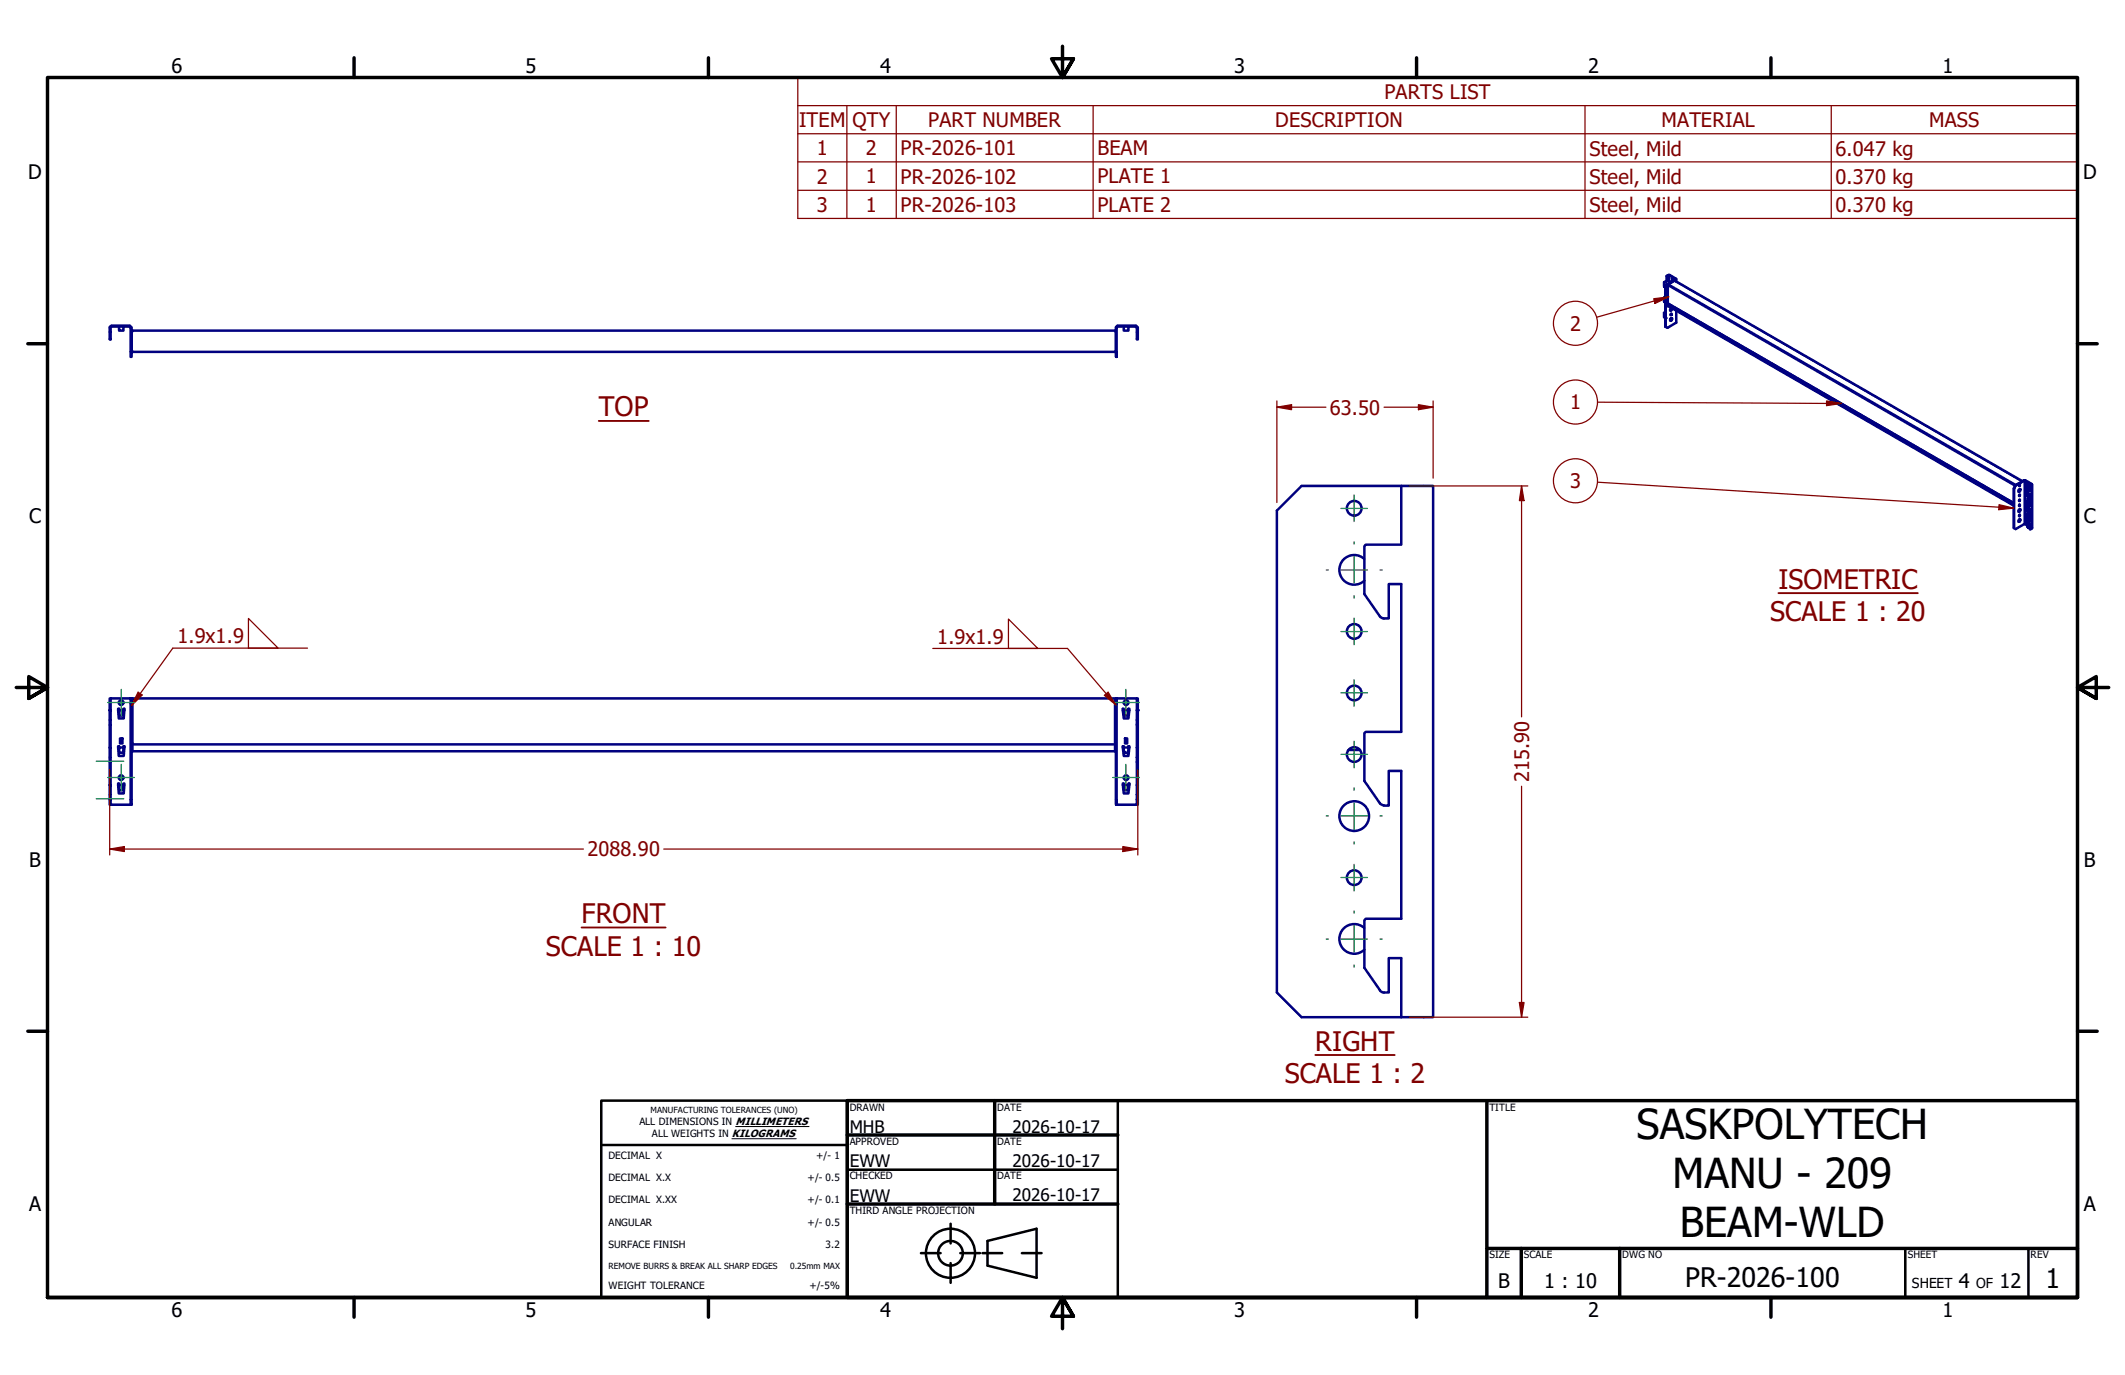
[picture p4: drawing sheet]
<svg xmlns="http://www.w3.org/2000/svg" width="432mm" height="279mm" viewBox="0 0 432 279" stroke-linecap="round" stroke-linejoin="round" font-family="sans-serif">
<!-- layer: Symbol (EDDT) -->
<path d="M118.2 188.5h17.1" fill="none" stroke="#800000" stroke-width=".38"/>
<!-- layer: Visible (EDDT) -->
<g fill="none" stroke="#000080" stroke-width=".51">
<path d="M22.3 153.9h.2v1h-.2zM22.3 146.3h.2v1h-.2zM22.3 146.3v-4.4h.2v2.4h-.2h.2v2M22.3 147.3v4.6M22.3 152v1.9M22.3 154.9v4.6M22.3 159.6v1.9M22.5 152l-.2-.1 .2 .1v1.9M22.5 159.6l-.2-.1 .2 .1v1.9M22.5 141.9h4M22.5 147.3v4.6M22.5 154.9v4.6"/>
<path d="M24.2 144.3h.9l-.1 1.1h-.7zM24.2 151.9h.9l-.1 1.1h-.7zM24.2 151.9v-.3h-.2l.1 2h1l.2-2h-.2v.3M24.2 144.3v-.3h-.2l.1 2h1l.2-2h-.2v.3M24.2 159.5v-.3h-.2l.1 2h1l.2-2h-.2v.3M24.2 159.5h.9l-.1 1.1h-.7zM24.4 150.1h.5v1h-.5zM26.5 141.9h.2v1h-.2zM26.5 142.9v19.6M26.7 141.9h200.1M26.7 142.9v19.6M26.9 152.7h199.7"/>
<path d="M26.9 151.3h199.7M226.8 142.9v19.6M226.9 142.9v-1h-.1v1h.1v19.6M227.1 141.9h3.7M228.3 144.3h1l-.2 1.1h-.6zM228.3 151.9h1l-.2 1.1h-.6zM228.3 151.9v-.3h-.1l.1 2h1l.2-2h-.2v.3M228.3 144.3v-.3h-.1l.1 2h1l.2-2h-.2v.3M228.3 159.5v-.3h-.1l.1 2h1l.2-2h-.2v.3M228.3 159.5h1l-.2 1.1h-.6zM228.6 150.1h.4v1h-.4zM231 152v2.9h.2v-1h-.2"/>
<path d="M231 151.9l.2 .1zM231 146.3h.2v1h-.2zM231 144.3h.2zM231.2 152v1.9M22.3 162.5v1h.2v-1M22.3 161.5h.2v1h-.2zM22.5 163.5h4M26.5 162.5h.2v1h-.2zM226.8 162.5h.1v1h-.1zM227.1 163.5h3.7"/>
<circle cx="24.6" cy="158" r=".48"/>
<circle cx="24.6" cy="142.8" r=".48"/>
<circle cx="228.8" cy="142.8" r=".48"/>
<circle cx="228.8" cy="158" r=".48"/>
</g>
<circle cx="231.2" cy="144.3" r=".25" fill="#000080"/>
<g fill="none" stroke="#000080" stroke-width=".51">
<path d="M338.4 58.4v8l.4 .2 1.8-1v-2.5M338.5 58.4v8M338.8 57.8l-.4 .6zM338.8 57.8l1.5-.8 70.7 40.8M339 55.9h.3l1.3 .9-1.8 1M339.1 55.9l1.5 .9-1.8 1M339.7 57.2h.1M339.7 57.2v.1M339.7 56.5h.2l.1 .1a.16 .16 0 0 1 .1 .2 .16 .16 0 0 1-.2 .1zM339.8 56.5l.1 .3 .1 .1M340.6 56.7v.5M22.3 67.5v1.4l.2 .1-.2-.1"/>
<path d="M22.3 66.5v1h.2v-1M22.5 67.5v1.4M22.6 66.2l-.3 .4M22.6 66.4l-.1 .2M22.7 66.2h3.7M22.7 66.4h3.7M24.2 66.4v.8h.9v-.8M26.3 66.2l.4 .4M26.3 66.4l.2 .2M26.5 71.5h.2v1h-.2zM26.5 66.5v5M26.7 67.2l.2 .1h-.2"/>
<path d="M26.7 67l.2 .3M26.7 71.4h.2l-.2 .2M26.7 66.5v5M26.9 71.4l-.2 .3M26.9 71.5h199.7M26.9 67.2h199.7M226.6 71.4l.2 .3M226.8 71.5h.1v1h-.1zM226.8 67.2l-.2 .1h.2M226.8 67l-.2 .3M226.8 71.4h-.2l.2 .2M226.8 66.5v5"/>
<path d="M226.9 66.5v5M227.1 66.2h3.7M227.1 66.4h3.7M227.1 66.2l-.3 .4M227.1 66.4l-.2 .2M228.3 66.4v.8h1v-.8M230.8 66.4l.1 .2M230.8 66.2l.3 .4M231 67.5v1.4h.2v-1.4M231 68.9h.2M231 66.5v1h.2v-1M338.9 61.7l70.3 40.5"/>
<path d="M339 62.2l70.2 40.5M339.4 64.8l.2 .2M339.5 64.7a.2 .2 0 0 1 .3 0 .2 .2 0 0 1-.1 .3 .16 .16 0 0 1-.2 .2 .16 .16 0 0 1-.2-.2zM339.5 63.8h.2l-.1 .2h-.1zM339.6 63.8l-.1 .2M339.7 64.6v.4l-.3 .2M339.7 62.6l-.2 .1a.23 .23 0 0 0-.2 .2 .23 .23 0 0 0 .3 .2l.2-.5M339.7 62.6l-.3 .5M284.7 98.7v12h-7.2l-.3 .3v9.7l3.2 4.6M410.9 97.9l-1.2 .7M259.5 103.8l5-5.1h26.7v108h-26.7l-5-5zM277.2 113.6a3 3 0 0 0-4.2 .1 3 3 0 0 0 0 4.2 3 3 0 0 0 4.2 .1"/>
<path d="M280.4 125.2l.5 .4 1.3 .1v-7h2.5v30h-7.2l-.3 .3v9.7l3.2 4.6M26.7 142h.2v10.7l-.2 .1M26.7 151.3h.2M226.6 151.3h.2M226.8 142h-.2v10.7l.2 .1M226.9 141.9h.2M230.8 141.9h.2M231 146.3v-4.4h.2v4.4M231 159.6v2.9h.2v-1h-.2M231 159.5l.2 .1zM231 147.3v4.6M231 154.9v4.6"/>
<path d="M231.2 147.3v4.6M231.2 154.9v4.6M231.2 159.6v1.9M274 152.4h2.4M226.9 163.5h.2M230.8 163.5h.2M231 162.5v1h.2v-1M280.4 163.2l.8 .4M281.2 163.7h1v-7h2.5v30h-7.2l-.3 .3v9.7l3.2 4.5M277.2 188.6a3 3 0 0 0-4.2 .1 3 3 0 0 0 0 4.2 3 3 0 0 0 4.2 .1M280.4 201.3l.5 .3 1.3 .1v-7h2.5v12"/>
<circle cx="275.2" cy="103.3" r="1.49"/>
<circle cx="275.2" cy="128.3" r="1.49"/>
<circle cx="275.2" cy="153.3" r="1.49"/>
<circle cx="275.2" cy="140.8" r="1.49"/>
<circle cx="275.2" cy="178.3" r="1.49"/>
<circle cx="275.2" cy="165.8" r="3"/>
</g>
<!-- layer: Symbol (EDDT) -->
<path d="M121.7 85.5h10.1M361.4 120.5h28.3M267.3 214.4h16.1" fill="none" stroke="#800000" stroke-width=".38"/>
<!-- layer: Visible Narrow (EDDT) -->
<path d="M338.9 58l70.5 40.7M339 57.7l70.7 40.9M339 55.9l.1 1.7M339.3 55.9l-.1 1.6M339.7 57.2h.1M340.2 57l70.7 40.9M340.6 56.6v.6M338.9 61.6l70.3 40.6M338.9 62.1l70.3 40.6M340.6 63.1v2.5M410.3 101.6v.1M410.3 101.7v.1" fill="none" stroke="#000080" stroke-width=".38"/>
<!-- layer: Visible (EDDT) -->
<circle cx="339.5" cy="63.9" r=".25" fill="#000080"/>
<!-- layer: Visible Narrow (EDDT) -->
<path d="M339.5 63.8h.1" fill="none" stroke="#000080" stroke-width=".38"/>
<!-- layer: Visible (EDDT) -->
<path d="M338.1 61.3l.3 .2z" fill="none" stroke="#000080" stroke-width=".51"/>
<!-- layer: Visible Narrow (EDDT) -->
<circle cx="338.4" cy="61.5" r=".19" fill="#000080"/>
<!-- layer: Visible (EDDT) -->
<circle cx="338.4" cy="61.5" r=".25" fill="#000080"/>
<path d="M338.1 58.2l.3 .2zM338.1 60.5l.1 .8M338.1 60.5v.8M338.4 60.3l-.3 .2 .3-.1" fill="none" stroke="#000080" stroke-width=".51"/>
<!-- layer: Visible Narrow (EDDT) -->
<circle cx="338.4" cy="58.4" r=".19" fill="#000080"/>
<!-- layer: Visible (EDDT) -->
<circle cx="338.4" cy="58.4" r=".25" fill="#000080"/>
<path d="M338.1 57.3l.7-.2zM338.1 57.3l.1 .9M338.1 57.4v.8M338.8 57.7l-.2 .1v.3" fill="none" stroke="#000080" stroke-width=".51"/>
<g fill="#000080">
<circle cx="338.4" cy="61.5" r=".25"/>
<circle cx="338.4" cy="58.4" r=".25"/>
</g>
<path d="M338.6 57.1v-1h.2v1M338.6 57.8v.1M338.8 57.7v.1M339 55.9l-.4 .2M339.1 55.9l-.3 .2M338.1 64.4l.3 .2z" fill="none" stroke="#000080" stroke-width=".51"/>
<!-- layer: Visible Narrow (EDDT) -->
<circle cx="338.4" cy="64.6" r=".19" fill="#000080"/>
<!-- layer: Visible (EDDT) -->
<circle cx="338.4" cy="64.6" r=".25" fill="#000080"/>
<path d="M338.1 63.6l.1 .9M338.1 63.6v.8M338.4 63.4l-.3 .2 .3-.1" fill="none" stroke="#000080" stroke-width=".51"/>
<circle cx="338.4" cy="64.6" r=".25" fill="#000080"/>
<g fill="none" stroke="#000080" stroke-width=".51">
<path d="M409.2 99.3v8l.4 .2 1.8-1 .5 .2M409.3 99.3v8M409.5 98.6l-.2 .7zM410.3 99.4h.2l.1 .1-.2 .3a.16 .16 0 0 1-.2 .1 .16 .16 0 0 1-.1-.3zM410.4 98.5l-.1 .2M410.5 99.4v.2l-.4 .3M411.6 99.3l.1 .3 .2 .1 .2-.3M412.1 99.4h-.2v.3M412.8 98.4l-1.4-.7-1.8 1M412.9 98.4l-1.4-.8h-.2l-1.8 1M410.2 103.6l.1-.1a.2 .2 0 0 1 .3 .1 .2 .2 0 0 1-.1 .3 .18 .18 0 0 1-.3 .1 .18 .18 0 0 1-.1-.2zM410.3 105.6v-.1a.17 .17 0 0 1 .3 .1 .17 .17 0 0 1-.1 .3 .18 .18 0 0 1-.2 .2 .18 .18 0 0 1-.2-.1 .18 .18 0 0 1 .1-.3z"/>
<path d="M410.4 104.6l.1 .2-.2 .1zM410.4 100.5l-.1 .3M410.4 101.5l-.1 .3M410.4 102.6l-.1 .2M410.4 104.6l-.1 .2M410.5 103.4v.4l-.4 .1M410.5 105.5v.3l-.4 .2M411.6 102.4l.1 .2 .2 .1 .2-.2M412 101.7v-.4l.2 .1v.4l-.2-.1h.2M412.1 101.3v.4M412.4 107v.1"/>
<circle cx="410.4" cy="98.6" r=".14"/>
<circle cx="410.4" cy="102.7" r=".12"/>
<circle cx="410.4" cy="100.6" r=".14"/>
<circle cx="410.4" cy="101.7" r=".14"/>
</g>
<!-- layer: Visible Narrow (EDDT) -->
<path d="M411.3 97.6l.1 8.9M411.5 97.6v8.9M412.1 99.4h-.2" fill="none" stroke="#000080" stroke-width=".38"/>
<!-- layer: Visible (EDDT) -->
<circle cx="411.9" cy="99.4" r=".25" fill="#000080"/>
<path d="M411.7 99l-.1 .3M412.1 99.2l-.2 .2M411.7 102.1l-.1 .3M412.1 102.6h-.2v.1M412.1 102.3l-.2 .3M412.1 102.4v.1" fill="none" stroke="#000080" stroke-width=".51"/>
<!-- layer: Visible Narrow (EDDT) -->
<path d="M411.6 99.3l.3 .1M411.7 99l.4 .2M411.6 102.3l.5 .2M411.7 102.1l.4 .3" fill="none" stroke="#000080" stroke-width=".38"/>
<!-- layer: Visible (EDDT) -->
<circle cx="411.6" cy="99.3" r=".25" fill="#000080"/>
<path d="M411.9 98.8l-.2 .2M412.2 99l-.1 .2M412.3 99l-.2 .4M411.9 101.9l-.2 .2M412.3 102.1l-.2 .3M412.3 102.2l-.1-.2-.1 .3" fill="none" stroke="#000080" stroke-width=".51"/>
<!-- layer: Visible Narrow (EDDT) -->
<path d="M411.9 98.9l.3 .3M411.9 98.8l.4 .2M412.1 99.2v.1M411.9 102l.3 .3M411.9 101.9l.4 .2" fill="none" stroke="#000080" stroke-width=".38"/>
<!-- layer: Visible (EDDT) -->
<circle cx="412.2" cy="99" r=".25" fill="#000080"/>
<g fill="none" stroke="#000080" stroke-width=".51">
<path d="M411.9 98.7v.2zM411.9 98.9h.1M412 98.1v.3l.2 .2M412 98.1l.2 .1a.16 .16 0 0 1 0 .3 .16 .16 0 0 1-.2 0zM412 99.6l.2 .1M412.2 99v.8l-.2-.2M412.8 98.4v.1M412.9 98.4v.2M412.9 98.5v8.9M411.6 105.5l.1 .2 .2 .2M411.9 101.9v.1zM411.9 102h.1"/>
<path d="M411.9 105v.1M411.9 105.7l.2-.1-.1 .3zM412 104.3v.3l.2 .2M412 104.3l.2 .2a.16 .16 0 0 1 0 .2 .16 .16 0 0 1-.2 0zM412 102.7l.2 .1M412 105.7l.2 .2M412.3 102.2l-.1 .7-.2-.2M412.3 105.2l-.1 .8-.2-.1M412.3 105.2l-.1 .1M412.3 105.2l-.1 .2"/>
</g>
<!-- layer: Visible Narrow (EDDT) -->
<path d="M412.9 98.4v9M411.9 105.2l.3 .2M411.9 105l.4 .2" fill="none" stroke="#000080" stroke-width=".38"/>
<!-- layer: Visible (EDDT) -->
<circle cx="412.1" cy="105.6" r=".25" fill="#000080"/>
<path d="M411.9 105.2l-.3 .3M412.2 105.3l-.3 .4M412.2 105.4l-.1 .2M412.2 104.1l-.3-.2 .3 .2" fill="none" stroke="#000080" stroke-width=".51"/>
<!-- layer: Visible Narrow (EDDT) -->
<path d="M411.6 105.4l.5 .2M411.7 105.2l.4 .3M412.2 104.1h.1" fill="none" stroke="#000080" stroke-width=".38"/>
<!-- layer: Visible (EDDT) -->
<circle cx="412.2" cy="104.1" r=".25" fill="#000080"/>
<path d="M411.9 103.1l.5-.4 .2 .1zM411.9 103.1l.1 .8M411.9 103.1v.8M412.2 101l-.3-.2 .3 .3M412.6 103.4l-.2 .2v.5h-.2" fill="none" stroke="#000080" stroke-width=".51"/>
<!-- layer: Visible Narrow (EDDT) -->
<path d="M412.2 101v.1" fill="none" stroke="#000080" stroke-width=".38"/>
<!-- layer: Visible (EDDT) -->
<circle cx="412.2" cy="101" r=".25" fill="#000080"/>
<g fill="none" stroke="#000080" stroke-width=".51">
<path d="M411.9 99.9l.5-.3 .2 .1zM411.9 99.9l.1 .9M412.4 99.6v-.9h.2v1M412.8 98.5l-.4 .2M412.9 98.6l-.3 .1M411.9 100v.8M412.2 101h.2v-.5l.2-.2v2.5M412.2 107.3l-.3-.3 .3 .3M412.2 104.1v.1M412.4 100.4v2.3M412.6 106.6v1l-.2-.1v-.9M412.6 103.4v2.5h-.2v-2.4"/>
<path d="M412.9 107.4l-.3 .2"/>
</g>
<!-- layer: Visible Narrow (EDDT) -->
<path d="M412.2 107.3h.1" fill="none" stroke="#000080" stroke-width=".38"/>
<!-- layer: Visible (EDDT) -->
<circle cx="412.2" cy="107.3" r=".25" fill="#000080"/>
<path d="M411 97.7v.1M410.3 102.6h.1M412 106.2l-.1 .8M412 106.2v.8M412.4 105.9l-.5 .3 .7-.3M412.6 106.6l-.2 .1v.6h-.2" fill="none" stroke="#000080" stroke-width=".51"/>
<circle cx="409.5" cy="98.7" r=".25" fill="#000080"/>
<path d="M340.2 57l-1.2 .7M340.3 57h.1M340.4 57v.1M338.8 61.7h.1zM338.9 61.7l.1 .5M409.5 98.7h-.1" fill="none" stroke="#000080" stroke-width=".51"/>
<circle cx="339" cy="62.2" r=".25" fill="#000080"/>
<!-- layer: Visible Narrow (EDDT) -->
<path d="M338.8 58h.1M338.8 62.1h.1M338.8 61.6h.1" fill="none" stroke="#000080" stroke-width=".38"/>
<!-- layer: Visible (EDDT) -->
<path d="M338.8 57.8v4.4h.2M338.8 57.8l.1 .1zM338.9 57.9v3.8" fill="none" stroke="#000080" stroke-width=".51"/>
<!-- layer: Symbol (EDDT) -->
<path d="M162.1 21.5v-5.8h260v5.8M162.1 21.5h260v5.7M162.1 21.5v22.9h260v-17.2M162.1 27.2h260M162.1 32.9h260M162.1 38.7h260M172.1 21.5v22.9M182.1 21.5v22.9M222.1 21.5v22.9M322.1 21.5v22.9M372.1 21.5v22.9" fill="none" stroke="#800000" stroke-width=".25"/>
<!-- layer: Border (EDDT) -->
<g fill="none" stroke="#000" stroke-width=".7">
<path d="M71.9 11.7v4M144 11.7v4M215.9 9.4v6.3l-2.2-3.8h4.4l-2.2 3.8 2.2-3.8M287.8 11.7v4M359.9 11.7v4M5.7 69.8h4M422.1 69.8h4M3.3 139.7h6.4l-3.9-2.2v4.4l3.9-2.2-3.9 2.2M428.5 139.7h-6.4l3.9-2.2v4.4l-3.9-2.2 3.9 2.2M5.7 209.5h4M422.1 209.5h4M172.1 223.6h250v40.1h-250z"/>
<path d="M172.1 230.6h55M202.1 223.6v21.1M302.1 223.6v40.1M172.1 244.7h55M302.1 253.7h120M309.1 253.7v10M329.1 253.7v10M9.7 263.7v-248h412.4v248h-412.4h412.4M71.9 263.7v4M144 263.7v4M218.1 267.5l-2.2-3.8 2.2 3.8h-4.4l2.2-3.8v6.3M287.8 263.7v4"/>
<path d="M359.9 263.7v4"/>
</g>
<!-- layer: Title (EDDT) -->
<g fill="none" stroke="#000" stroke-width=".51">
<path d="M122.2 223.6h49.9v40.1h-49.9zM122.2 232.7h49.9M172.1 237.7h55M227.1 223.6v40.1M187.1 254.6h4M193.2 248.7v4M193.2 256.7v4M195.1 254.6h4M199.6 254.6h4M200.7 252.2l9.9-2.5v10l-9.9-2.5zM207.6 254.6h4M387.2 253.7v10"/>
<path d="M412.2 253.7v10"/>
<circle cx="193.1" cy="254.7" r="5"/>
<circle cx="193.1" cy="254.7" r="2.51"/>
</g>
<path d="M148.7 231.4h13.1M149.5 228.9h14.9" fill="none" stroke="#000" stroke-width=".2"/>
<!-- layer: Dimension (EDDT) -->
<path d="M22.3 172.5h3" fill="none" stroke="#800000" stroke-width=".25"/>
<path d="M22.3 172.5l3-.5v1z" fill="#800000"/>
<path d="M22.3 172.5l3-.5v1zM228.2 172.5h3" fill="none" stroke="#800000" stroke-width=".25"/>
<path d="M228.2 172l3 .5-3 .5z" fill="#800000"/>
<path d="M22.3 156.4v1.5M22.3 158.1v4.1M231.2 156.4v1.5M231.2 158.1v15.6M22.3 162.4v11.3M25.3 172.5h93.3M134.9 172.5h93.3M228.2 172l3 .5-3 .5zM309.2 203.7v3" fill="none" stroke="#800000" stroke-width=".25"/>
<path d="M308.7 203.7h1l-.5 3z" fill="#800000"/>
<path d="M309.2 98.7v3M308.7 203.7h1l-.5 3z" fill="none" stroke="#800000" stroke-width=".25"/>
<path d="M309.2 98.7l.5 3h-1z" fill="#800000"/>
<path d="M286.3 98.7h24.2M309.2 98.7l.5 3h-1zM309.2 101.7v44M309.2 159.8v43.9M286.3 206.7h24.2" fill="none" stroke="#800000" stroke-width=".25"/>
<!-- layer: Center Mark (EDDT) -->
<g fill="none" stroke="#008040" stroke-width=".25">
<path d="M269.5 115.8h.4M272.5 103.3h5.4M272.5 115.8h5.4M275.1 100.6v5.4M275.1 110.1v.5M275.1 113.1v5.4M280.4 115.8h.5M272.5 128.3h5.4M275.1 138.1v5.4M275.1 125.6v5.4M275.1 121v.5M226.1 158h5.4"/>
<path d="M226.1 142.7h5.4M228.8 155.3v5.4M228.8 140.1v5.4M272.5 153.3h5.4M272.5 140.8h5.4M275.1 150.6v5.4M269.5 165.8h.4M272.5 178.3h5.4M272.5 165.8h5.4M275.1 175.6v5.4M275.1 160.1v.5M275.1 163.1v5.4"/>
<path d="M275.1 171.1v.4M280.4 165.8h.5M269.5 190.8h.4M272.5 190.8h5.4M275.1 185.1v.4M275.1 188.1v5.4M275.1 196.1v.4M280.4 190.8h.5"/>
</g>
<!-- layer: Symbol (EDDT) -->
<path d="M339.1 60.3l-2.9 .9" fill="none" stroke="#800000" stroke-width=".25"/>
<path d="M336 60.7l3.1-.4-2.8 1.4z" fill="#800000"/>
<g fill="none" stroke="#800000" stroke-width=".25">
<path d="M336 60.7l3.1-.4-2.8 1.4zM336.2 61.2l-11.7 3.3M371.2 82h3"/>
<circle cx="320.1" cy="65.7" r="4.5"/>
</g>
<path d="M371.2 81.5l3 .5-3 .4z" fill="#800000"/>
<g fill="none" stroke="#800000" stroke-width=".25">
<path d="M324.6 81.7l46.6 .3M371.2 81.5l3 .5-3 .4zM406.1 103.1l3.1 .2"/>
<circle cx="320.1" cy="81.7" r="4.5"/>
</g>
<path d="M406.2 102.6l3 .7-3.1 .3z" fill="#800000"/>
<g fill="none" stroke="#800000" stroke-width=".25">
<path d="M324.6 98l81.5 5.1M406.2 102.6l3 .7-3.1 .3z"/>
<circle cx="320.1" cy="97.7" r="4.5"/>
</g>
<path d="M28.1 140.7l.8 .5-2.2 2.2z" fill="#800000"/>
<path d="M50.5 125.7l6 6h-6zM62.5 131.7h-27.4l-7.9 11M27 142.9l-.3 .5 .5-.5M27.1 142.7l1-2 .8 .5-1.5 1.5M27.1 142.9l-.4 .5" fill="none" stroke="#800000" stroke-width=".25"/>
<path d="M224.4 141.3l.8-.6 1.6 2.6z" fill="#800000"/>
<path d="M189.5 131.8h27.4l9.4 10.9M204.9 125.8l6 6h-6zM226.1 142.7l-1.7-1.4 .8-.6 1.2 2M226.3 142.9l.5 .4-.3-.4M226.4 142.9l.4 .4" fill="none" stroke="#800000" stroke-width=".25"/>
<!-- layer: Center Mark (EDDT) -->
<path d="M21.9 142.7h5.4M21.9 158h5.4M24.6 140.1v5.4M24.6 155.3v5.4" fill="none" stroke="#008040" stroke-width=".25"/>
<!-- layer: Centerline (EDDT) -->
<path d="M19.6 154.7h5.5M19.6 162.3h5.5" fill="none" stroke="#008040" stroke-width=".25"/>
<!-- layer: Dimension (EDDT) -->
<path d="M259.5 82.7h2.9" fill="none" stroke="#800000" stroke-width=".25"/>
<path d="M259.5 82.7l2.9-.5v1z" fill="#800000"/>
<path d="M259.5 82.7l2.9-.5v1zM288.2 82.7h3" fill="none" stroke="#800000" stroke-width=".25"/>
<path d="M288.2 82.2l3 .5-3 .5z" fill="#800000"/>
<path d="M259.5 81.5v20.6M262.4 82.7h7M281.2 82.7h7M288.2 82.2l3 .5-3 .5zM291.2 81.5v15.7" fill="none" stroke="#800000" stroke-width=".25"/>
<g font-size="8.4">
<text x="332.5" y="231.4">SASKPOLYTECH</text>
<text x="339.9" y="241.4">MANU - 209</text>
<text x="341.3" y="251.3">BEAM-WLD</text>
</g>
<g font-size="5.5" fill="#800000">
<text x="121.7" y="84.6">TOP</text>
<text x="361.4" y="119.6">ISOMETRIC</text>
<text x="359.7" y="126.2">SCALE 1 : 20</text>
<text x="118.2" y="187.6">FRONT</text>
<text x="110.9" y="194.2">SCALE 1 : 10</text>
<text x="267.3" y="213.5">RIGHT</text>
<text x="261" y="220">SCALE 1 : 2</text>
</g>
<g font-size="5.5">
<text x="342.5" y="261.6">PR-2026-100</text>
<text x="415.7" y="261.7">1</text>
</g>
<g font-size="4.1">
<text x="34.9" y="14.7">6</text>
<text x="106.8" y="14.7">5</text>
<text x="178.8" y="14.7">4</text>
<text x="250.8" y="14.7">3</text>
<text x="322.7" y="14.7">2</text>
<text x="394.7" y="14.7">1</text>
<text x="5.7" y="36.4">D</text>
<text x="423.3" y="36.4">D</text>
<text x="5.9" y="106.3">C</text>
<text x="423.4" y="106.3">C</text>
<text x="5.9" y="176.1">B</text>
<text x="423.4" y="176.1">B</text>
<text x="5.9" y="246">A</text>
<text x="423.4" y="246">A</text>
<text x="304.4" y="261.7">B</text>
<text x="313.8" y="261.6">1 : 10</text>
<text x="398" y="261.6">4</text>
<text x="406.3" y="261.6">12</text>
<text x="34.9" y="267.7">6</text>
<text x="106.8" y="267.7">5</text>
<text x="178.8" y="267.7">4</text>
<text x="250.8" y="267.7">3</text>
<text x="322.7" y="267.7">2</text>
<text x="394.7" y="267.7">1</text>
</g>
<g font-size="4.1" fill="#800000">
<text x="281.3" y="20.1">PARTS LIST</text>
<text x="162.4" y="25.8">ITEM</text>
<text x="173.2" y="25.8">QTY</text>
<text x="188.6" y="25.8">PART NUMBER</text>
<text x="259.1" y="25.8">DESCRIPTION</text>
<text x="337.6" y="25.8">MATERIAL</text>
<text x="392" y="25.8">MASS</text>
<text x="166" y="31.6">1</text>
<text x="176" y="31.6">2</text>
<text x="183" y="31.6">PR-2026-101</text>
<text x="223" y="31.6">BEAM</text>
<text x="323" y="31.6">Steel, Mild</text>
<text x="373" y="31.6">6.047 kg</text>
<text x="166" y="37.3">2</text>
<text x="176" y="37.3">1</text>
<text x="183" y="37.3">PR-2026-102</text>
<text x="223" y="37.3">PLATE 1</text>
<text x="323" y="37.3">Steel, Mild</text>
<text x="373" y="37.3">0.370 kg</text>
<text x="166" y="43.1">3</text>
<text x="176" y="43.1">1</text>
<text x="183" y="43.1">PR-2026-103</text>
<text x="223" y="43.1">PLATE 2</text>
<text x="323" y="43.1">Steel, Mild</text>
<text x="373" y="43.1">0.370 kg</text>
<text x="319" y="67.2">2</text>
<text x="319" y="83.2">1</text>
<text x="270.2" y="84.3">63.50</text>
<text x="319" y="99.3">3</text>
<text x="36.1" y="130.7">1.9x1.9</text>
<text x="190.4" y="130.8">1.9x1.9</text>
<text x="310.7" y="158.9" transform="rotate(-90 310.7 158.9)">215.90</text>
<text x="119.4" y="174">2088.90</text>
</g>
<g font-size="3.5">
<text x="172.7" y="230.1">MHB</text>
<text x="205.7" y="230.1">2026-10-17</text>
<text x="172.7" y="237.2">EWW</text>
<text x="205.7" y="237.1">2026-10-17</text>
<text x="172.7" y="244.2">EWW</text>
<text x="205.7" y="244.1">2026-10-17</text>
</g>
<g font-size="2.8">
<text x="388.5" y="261.6">SHEET</text>
<text x="401.6" y="261.6">OF</text>
</g>
<g font-size="2">
<text x="172.7" y="225.7">DRAWN</text>
<text x="202.6" y="225.7">DATE</text>
<text x="302.6" y="225.7">TITLE</text>
<text x="129.9" y="228.6">ALL DIMENSIONS IN MILLIMETERS</text>
<text x="132.5" y="231.1">ALL WEIGHTS IN KILOGRAMS</text>
<text x="172.7" y="232.7">APPROVED</text>
<text x="202.6" y="232.7">DATE</text>
<text x="123.6" y="235.5">DECIMAL X</text>
<text x="123.6" y="240">DECIMAL X.X</text>
<text x="165.9" y="235.5">+/- 1</text>
<text x="172.7" y="239.6">CHECKED</text>
<text x="202.6" y="239.6">DATE</text>
<text x="123.6" y="244.5">DECIMAL X.XX</text>
<text x="164.1" y="240">+/- 0.5</text>
<text x="164.1" y="244.5">+/- 0.1</text>
<text x="123.6" y="249">ANGULAR</text>
<text x="164.1" y="249.1">+/- 0.5</text>
<text x="172.7" y="246.7">THIRD ANGLE PROJECTION</text>
<text x="123.6" y="253.6">SURFACE FINISH</text>
<text x="167.8" y="253.7">3.2</text>
<text x="302.6" y="255.7">SIZE</text>
<text x="309.6" y="255.7">SCALE</text>
<text x="329.6" y="255.7">DWG NO</text>
<text x="387.7" y="255.7">SHEET</text>
<text x="412.6" y="255.7">REV</text>
<text x="123.6" y="261.9">WEIGHT TOLERANCE</text>
<text x="164.5" y="262">+/-5%</text>
</g>
<g font-size="1.7">
<text x="132.2" y="226.2">MANUFACTURING TOLERANCES (UNO)</text>
<text x="123.6" y="257.9">REMOVE BURRS &amp; BREAK ALL SHARP EDGES</text>
<text x="160.5" y="257.9">0.25mm MAX</text>
</g>
</svg>
